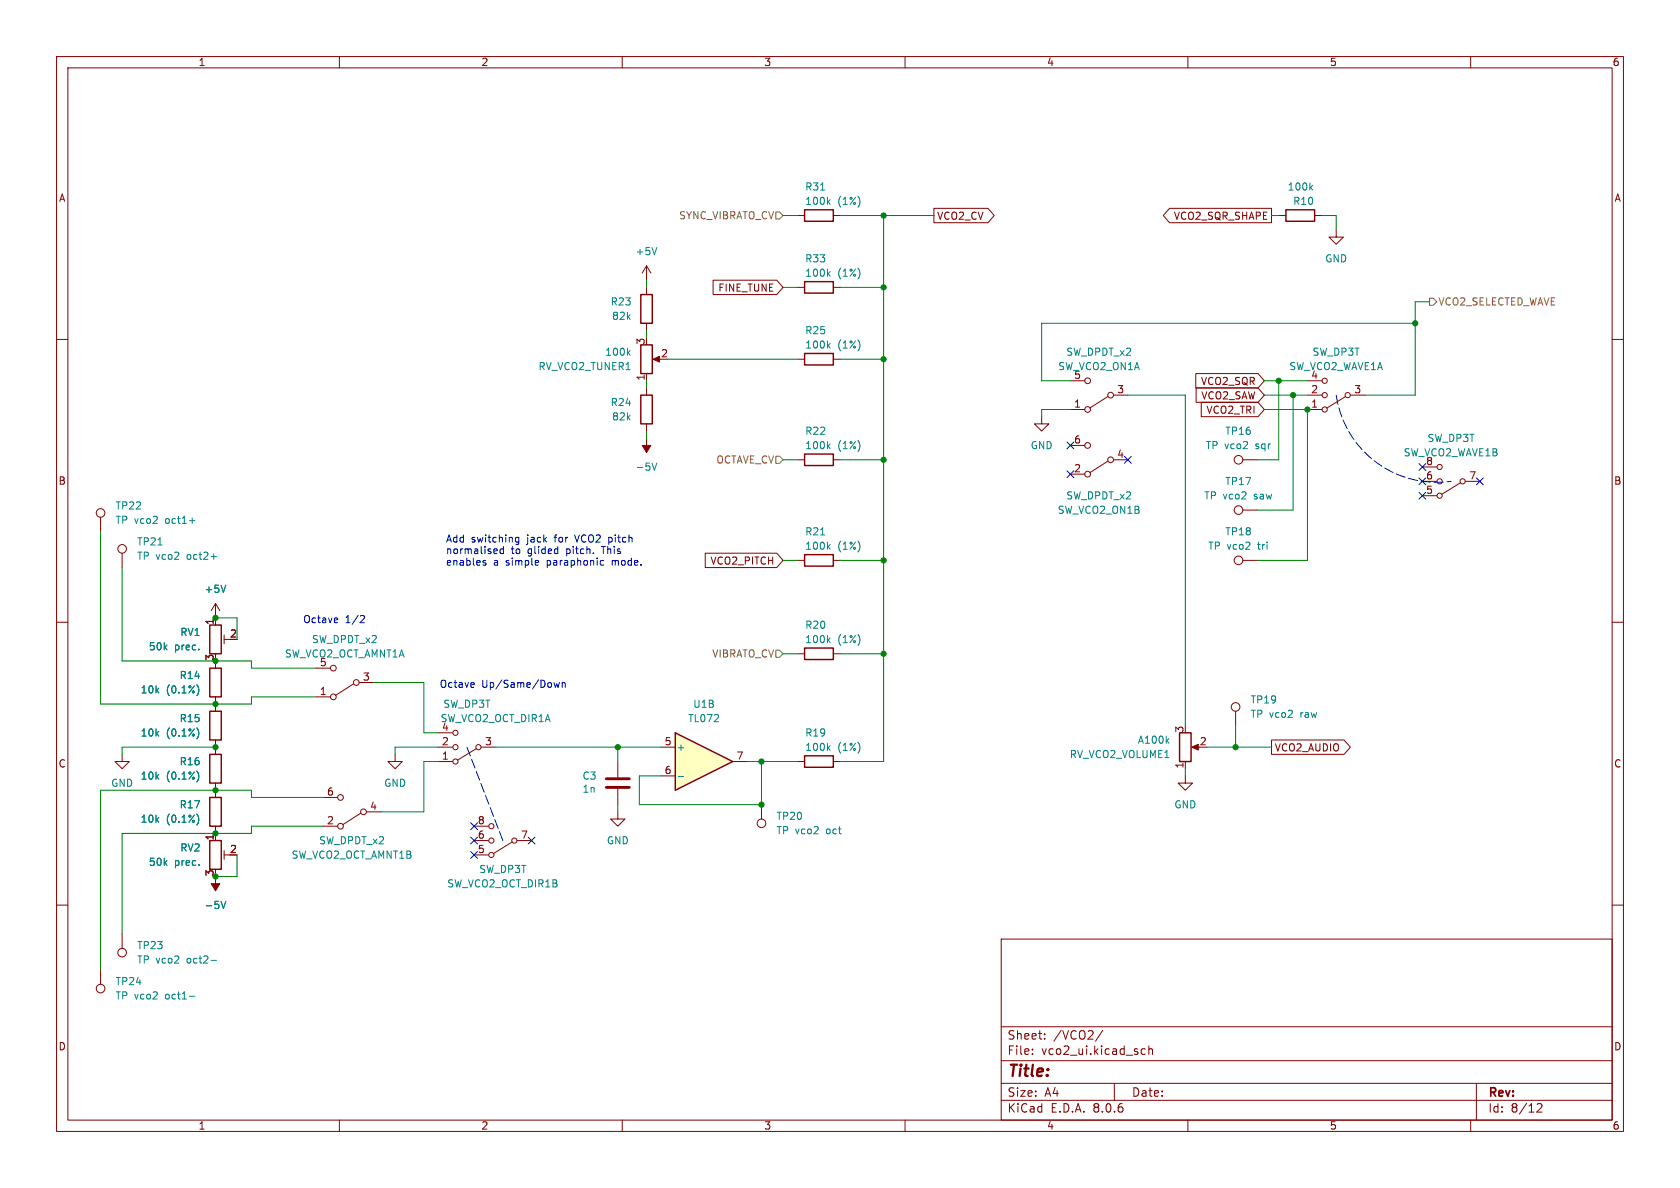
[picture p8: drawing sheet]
<svg xmlns="http://www.w3.org/2000/svg" width="297mm" height="210mm" viewBox="0 0 297 210" stroke-linecap="round" stroke-linejoin="round" font-family="sans-serif">
<g fill="none" stroke="#840000" stroke-width=".18">
<path d="M10 10h277v190h-277zM12 12h273v186h-273zM60 10v2M110 10v2M160 10v2M210 10v2M260 10v2M141 38.1h1.2M147.3 38.1h1.3M226.1 38.1h1.2M232.4 38.1h1.3M10 60h2"/>
<path d="M114.3 47v2.5M114.3 50.8v1.3M114.3 57.2v1.2M114.3 47l-.8 1.3M114.3 47l.8 1.3M236.2 40.6v1.3h1.3l-1.3 1.3-1.3-1.3h1.3M285 60h2M114.3 66v1.3M114.3 68.6v1.3M114.3 74.9v1.3M115.8 63.5h1M141 63.5h1.2"/>
<path d="M147.3 63.5h1.3M184.1 73.7v1.2h1.3l-1.3 1.3-1.2-1.3h1.2M189.2 72.4h2.6M189.2 67.3h2.6M189.2 78.7h2.6M195.8 70.1l-3.1 2M196.8 69.9h2.6M231.1 72.4h2.6M231.1 69.9h2.6M231.1 67.3h2.6M237.9 70.1l-3.3 2M238.8 69.9h2.5"/>
<path d="M17.8 91.4v2.6M21.6 97.8v2.5M141 99.1h1.2M141 81.3h1.2M147.3 99.1h1.3M147.3 81.3h1.3M189.2 83.8h2.6M195.8 81.5l-3.1 2.1M196.8 81.3h2.6M219.7 99.1h2.5M219.7 81.3h2.5M219.7 90.2h2.5"/>
<path d="M251.5 87.6h2.5M251.5 85.1h2.5M251.5 82.6h2.5M258.2 85.3l-3.3 2.1M259.1 85.1h2.5M10 110h2M38.1 106.7v3.8M38.1 116.8v1.3M38.1 106.7l-.8 1.3M38.1 106.7l.8 1.3M39.6 112.3v1.5M39.6 113h1"/>
<path d="M55.9 118.1h2.5M141 115.6h1.2M147.3 115.6h1.3M285 110h2M21.6 133.4v1.2h1.3l-1.3 1.3-1.3-1.3h1.3M38.1 123.2v2.5M38.1 130.8v2.6M38.1 138.4v2.6M55.9 123.2h2.5M62.5 120.9l-3.2 2M63.5 120.7h2.5M69.8 133.4v1.2h1.3l-1.3 1.3-1.2-1.3h1.2"/>
<path d="M77.5 132.1h2.5M77.5 134.6h2.5M77.5 129.5h2.5M84.2 132.3l-3.3 2.1M85.1 132.1h2.5M109.2 134.6v2.8M109.2 139.4v2.8M141 134.6h1.2M147.3 134.6h1.3M209.5 137.2v1.2h1.3l-1.3 1.3-1.2-1.3h1.2M209.5 134.6v1.3M211.1 132.1h1"/>
<path d="M218.4 125.7v2.6M10 160h2M38.1 146.1v2.5M39.6 150.4v1.5M39.6 151.1h1M57.1 146.1h2.6M57.1 141h2.6M63.8 143.8l-3.2 2M64.8 143.5h2.5M83.8 146.1h2.6M83.8 151.1h2.6M83.8 148.6h2.6"/>
<path d="M90.6 148.8l-3.4 2.1M91.4 148.6h2.6M109.2 143.5v1.3h1.3l-1.3 1.3-1.3-1.3h1.3M134.6 142.2v2.6M285 160h2M17.8 171.5v2.5M21.6 165.1v2.5M177 166h108v32h-108zM60 198v2M110 198v2M160 198v2M177 194.5h108"/>
<path d="M177 191.5h108M177 187.5h108M177 181.5h108M182.5 186.3v.1M182.5 185.5v.1M184.7 183.6v.1M184.7 182.8v.1M195 182.1l-1.3 2M197 191.5v3M201.7 186.1l.3 .3 .5-.1M202.5 185.5l-.5-.1-.3 .3M203.1 185.5l.2-.1 .4 .1v.9"/>
<path d="M203.1 184.9v1.5M210 198v2M260 198v2M261 191.5v6.5M271.7 195.2l.6-.1 .2 .1 .1 .3-.9 1.1h.9"/>
<circle cx="192.3" cy="78.7" r=".51"/>
<circle cx="192.3" cy="67.3" r=".51"/>
<circle cx="192.3" cy="72.4" r=".51"/>
<circle cx="196.3" cy="69.9" r=".51"/>
<circle cx="234.2" cy="69.9" r=".46"/>
<circle cx="234.2" cy="67.3" r=".46"/>
<circle cx="234.2" cy="72.4" r=".46"/>
<circle cx="238.3" cy="69.9" r=".46"/>
<circle cx="17.8" cy="90.7" r=".76"/>
<circle cx="21.6" cy="97" r=".76"/>
<circle cx="192.3" cy="83.8" r=".51"/>
<circle cx="196.3" cy="81.3" r=".51"/>
<circle cx="218.9" cy="90.2" r=".76"/>
<circle cx="218.9" cy="81.3" r=".76"/>
<circle cx="218.9" cy="99.1" r=".76"/>
<circle cx="254.5" cy="82.6" r=".46"/>
<circle cx="254.5" cy="85.1" r=".46"/>
<circle cx="254.5" cy="87.6" r=".46"/>
<circle cx="258.6" cy="85.1" r=".46"/>
<circle cx="58.9" cy="118.1" r=".51"/>
<circle cx="58.9" cy="123.2" r=".51"/>
<circle cx="63" cy="120.7" r=".51"/>
<circle cx="80.5" cy="132.1" r=".46"/>
<circle cx="80.5" cy="134.6" r=".46"/>
<circle cx="80.5" cy="129.5" r=".46"/>
<circle cx="84.6" cy="132.1" r=".46"/>
<circle cx="218.4" cy="125" r=".76"/>
<circle cx="60.2" cy="141" r=".51"/>
<circle cx="60.2" cy="146.1" r=".51"/>
<circle cx="64.3" cy="143.5" r=".51"/>
<circle cx="86.9" cy="146.1" r=".46"/>
<circle cx="86.9" cy="151.1" r=".46"/>
<circle cx="86.9" cy="148.6" r=".46"/>
<circle cx="90.9" cy="148.6" r=".46"/>
<circle cx="134.6" cy="145.5" r=".76"/>
<circle cx="17.8" cy="174.8" r=".76"/>
<circle cx="21.6" cy="168.4" r=".76"/>
</g>
<g fill="none" stroke="#840000" stroke-width=".25">
<path d="M142.2 37.1h5.1v2h-5.1zM227.3 37.1h5.1v2h-5.1zM113.3 52.1h2v5.1h-2zM113.3 69.9h2v5h-2zM113.3 61h2v5h-2zM142.2 62.5h5.1v2h-5.1zM142.2 98h5.1v2.1h-5.1zM142.2 80.3h5.1v2h-5.1zM37.1 110.5h2v5.1h-2zM37.1 118.1h2v5.1h-2zM142.2 114.6h5.1v2h-5.1zM37.1 125.7h2v5.1h-2z"/>
<path d="M37.1 133.4h2v5h-2zM142.2 133.6h5.1v2h-5.1zM208.5 129.5h2.1v5.1h-2.1zM37.1 141h2v5.1h-2zM37.1 148.6h2v5.1h-2z"/>
</g>
<g fill="none" stroke="#008484" stroke-width=".18">
<path d="M145.1 33.6h.7M146.4 35.7l.4 .4M146.8 35.3l-.5 .5M231.7 33.1l.4 .5M232.1 32.8l-.5 .4M116.1 43.8l-.4 1.2M111 62.3l.4 .5M111.4 62l-.5 .4M146.4 78.8l.4 .5M146.4 61.1l.4 .4M146.8 78.5l-.5 .5M146.8 60.7l-.5 .5"/>
<path d="M27.9 96.3h.8M33.5 92h1M37.3 98.4h1M115.3 81.9l.4 1.2 .4-1.2M145.1 94.6h.7M146.4 96.6l.4 .5M146.8 96.3l-.5 .4M39.9 103.4l-.4 1.3M146.4 113.1l.4 .5M146.8 112.8l-.5 .4M35.1 121.6v.8M35.1 129.2v.9"/>
<path d="M35.1 136.8v.9M146.4 132.2l.4 .5M146.8 131.8l-.5 .5M35.1 144.5v.8M39.1 159.3l.4 1.3 .4-1.3M33.5 176.1h1M37.3 169.8h1"/>
</g>
<g fill="#840000" stroke="#840000" stroke-width=".18">
<path d="M210.7 132.1l1.1-.5v1z"/>
<path d="M114.3 77.5v1.2h.8l-.8 1.3-.8-1.3h.8z"/>
<path d="M115.4 63.5l1.2-.5v1z"/>
<path d="M38.1 154.9v1.3h.8l-.8 1.3-.8-1.3h.8z"/>
</g>
<path d="M107.2 139.2h4.1M107.2 137.7h4.1" fill="none" stroke="#840000" stroke-width=".51"/>
<path d="M119.4 129.5l10.1 5.1-10.1 5.1z" fill="#ffffc2"/>
<path d="M142.2 49.8h5.1v2h-5.1zM119.4 129.5l10.1 5.1-10.1 5.1z" fill="none" stroke="#840000" stroke-width=".25"/>
<g fill="none" stroke="#840000" stroke-width=".18">
<path d="M165.1 36.8h9.6l1.1 1.3-1.1 1.3h-9.6zM206.8 36.8h18v2.6h-18l-1.1-1.3zM126.1 49.5h11.2l1.1 1.3-1.1 1.3h-11.2zM141 50.8h1.2M147.3 50.8h1.3M211.4 66h11l1.1 1.3-1.1 1.3h-11zM211.5 68.6h10.9l1.1 1.3-1.1 1.2h-10.9zM212.4 71.1h10l1.1 1.3-1.1 1.3h-10zM124.7 97.8h12.6l1.1 1.3-1.1 1.2h-12.6zM38.1 109.2v1.3M38.1 116.8v1.3M38.1 123.2v2.5"/>
<path d="M38.1 130.8v2.6M38.1 138.4v2.6M116.8 132.1h2.6M116.8 137.2h2.6M129.5 134.6h2.6M224.8 130.8h12.8l1.1 1.3-1.1 1.3h-12.8zM38.1 146.1v2.5"/>
</g>
<path d="M146.4 48.4l.4 .4M146.8 48l-.5 .5M39.9 103.4l-.4 1.3M35.1 136.8v.9M35.1 121.6v.8M35.1 129.2v.9M119.9 137.3h1M35.1 144.5v.8M39.1 159.3l.4 1.3 .4-1.3" fill="none" stroke="#008484" stroke-width=".18"/>
<path d="M137.2 37.5h.6l.6 .6-.6 .6h-.6zM252.7 52.7h.7l.6 .6-.6 .7h-.7zM137.2 80.6h.6l.6 .7-.6 .6h-.6zM137.2 114.9h.6l.6 .7-.6 .6h-.6z" fill="none" stroke="#848400" stroke-width=".18"/>
<g fill="none" stroke="#0000c2" stroke-width=".18">
<path d="M85.4 99.4l.5 .2v.1l-.2 .2h-.3M85.4 99.1h.5M87.9 97.1v.2l-.6 .1M89 96.6v1.3M89 97.1l-.4-.1-.2 .3 .1 .5h.5M91.2 96.2l.1 .1M91.7 95v1l-.2 .3M91.7 95h-.3l-.3 .2 .1 .6h.5M95.2 99.1v.3l-.6 .1M101.6 94.6l.4 1.2M106.2 99.9h.5M106.2 99.1h.5"/>
<path d="M107.6 95v1.3M107.6 95.8h.1M107.7 95h-.1M59.7 109.3v.2l-.6 .2M63.9 108.8l.4 .1 .1 .3-.8 .9h.8M83.8 120.7v.3l-.6 .1M97.9 120.7l.3 .8 .2-.6 .3 .6 .2-.8M99.4 120.7v.8M99.4 120.8l.2-.1h.3v.8"/>
</g>
<path d="M236.2 69.9a18 18 0 0 0 20.3 15.2M82.5 132.1l6.4 16.5" fill="none" stroke="#0000c2" stroke-width=".18" stroke-dasharray="1.7 .6"/>
<g fill="none" stroke="#008400" stroke-width=".18">
<path d="M138.4 38.1h2.6M148.6 38.1h16.5M156.2 38.1v96.5h-7.6M224.8 38.1h1.3M233.7 38.1h2.5v2.5M114.3 49.5v1.3M114.3 58.4v1.3M138.4 50.8h2.6M148.6 50.8h7.6M250.2 57.2h-66.1v10.1h5.1M252.7 53.3h-2.5v16.6h-8.9M114.3 67.3v1.3"/>
<path d="M114.3 76.2v1.3M118.1 63.5h22.9M148.6 63.5h7.6M189.2 72.4h-5.1v1.3M199.4 69.9h10.1v58.4M223.5 72.4h7.6v26.7h-8.9M223.5 69.9h7.6M223.5 67.3h7.6M226.1 67.3v14h-3.9M228.6 69.9v20.3h-6.4M17.8 94v30.5h26.6v-1.3h11.5M138.4 81.3h2.6"/>
<path d="M138.4 99.1h2.6M148.6 81.3h7.6M148.6 99.1h7.6M21.6 100.3v16.5h22.8v1.3h11.5M38.1 109.2h3.8v3.8M138.4 115.6h2.6M148.6 115.6h7.6M38.1 132.1h-16.5v1.3M66 120.7h8.9v8.8h2.6M77.5 134.6h-2.6v8.9h-7.6M77.5 132.1h-7.7v1.3M87.6 132.1h29.2"/>
<path d="M109.2 132.1v2.5M132.1 134.6h8.9M134.6 134.6v7.6h-21.6v-5h3.8M209.5 135.9v1.3M213.4 132.1h11.4M218.4 128.3v3.8M41.9 151.1v3.8h-3.8M57.1 141h-12.7v-1.3h-26.6v31.8M57.1 146.1h-12.7v1.2h-22.8v17.8M109.2 142.2v1.3"/>
</g>
<g fill="none" stroke="#000084" stroke-width=".18">
<path d="M188.6 78.1l1.2 1.2M189.8 78.1l-1.2 1.2M188.6 83.2l1.2 1.2M189.8 83.2l-1.2 1.2M198.8 80.7l1.2 1.2M200 80.7l-1.2 1.2M250.9 87l1.2 1.2M250.9 84.5l1.2 1.2M250.9 81.9l1.2 1.3M252.1 87l-1.2 1.2M252.1 84.5l-1.2 1.2M252.1 81.9l-1.2 1.3"/>
<path d="M261 84.5l1.2 1.2M262.2 84.5l-1.2 1.2M83.2 148l1.2 1.2M83.2 145.4l1.2 1.3M83.2 150.5l1.2 1.2M84.4 148l-1.2 1.2M84.4 145.4l-1.2 1.3M84.4 150.5l-1.2 1.2M93.4 148l1.2 1.2M94.6 148l-1.2 1.2"/>
</g>
<g fill="#008400" stroke="#008400" stroke-width=".18">
<circle cx="231.1" cy="72.4" r=".46"/>
<circle cx="228.6" cy="69.9" r=".46"/>
<circle cx="250.2" cy="57.2" r=".46"/>
<circle cx="226.1" cy="67.3" r=".46"/>
<circle cx="109.2" cy="132.1" r=".46"/>
<circle cx="134.6" cy="142.2" r=".46"/>
<circle cx="156.2" cy="81.3" r=".46"/>
<circle cx="156.2" cy="99.1" r=".46"/>
<circle cx="156.2" cy="63.5" r=".46"/>
<circle cx="134.6" cy="134.6" r=".46"/>
<circle cx="156.2" cy="115.6" r=".46"/>
<circle cx="156.2" cy="50.8" r=".46"/>
<circle cx="156.2" cy="38.1" r=".46"/>
<circle cx="38.1" cy="154.9" r=".46"/>
<circle cx="38.1" cy="147.3" r=".46"/>
<circle cx="38.1" cy="139.7" r=".46"/>
<circle cx="218.4" cy="132.1" r=".46"/>
<circle cx="38.1" cy="124.5" r=".46"/>
<circle cx="38.1" cy="132.1" r=".46"/>
<circle cx="38.1" cy="116.8" r=".46"/>
<circle cx="38.1" cy="109.2" r=".46"/>
</g>
<text font-size="2.8" fill="#840000" x="178" y="190.9">Title:</text>
<g font-size="2.1" fill="#840000">
<text x="178" y="184">Sheet:</text>
<text x="186.2" y="184">/VCO2/</text>
<text x="178" y="186.7">File:</text>
<text x="184.1" y="186.7">vco2_ui.kicad_sch</text>
<text x="178" y="196.9">KiCad</text>
<text x="178" y="194.1">Size:</text>
<text x="184.7" y="194.1">A4</text>
<text x="185.7" y="196.9">E.D.A.</text>
<text x="193.3" y="196.9">8.0.6</text>
<text x="200" y="194.1">Date:</text>
<text x="263" y="194.3">Rev:</text>
<text x="263" y="196.9">Id:</text>
<text x="267.1" y="196.9">8/12</text>
</g>
<g font-size="1.8" fill="#840000">
<text x="35" y="11.9">1</text>
<text x="85" y="11.9">2</text>
<text x="135" y="11.9">3</text>
<text x="185" y="11.9">4</text>
<text x="235" y="11.9">5</text>
<text x="285" y="11.9">6</text>
<text x="10.3" y="35.9">A</text>
<text x="285.3" y="35.9">A</text>
<text x="165.6" y="39.1">VCO2_CV</text>
<text x="207.4" y="39.1">VCO2_SQR_SHAPE</text>
<text x="126.9" y="51.8">FINE_TUNE</text>
<text x="114" y="61" transform="rotate(-90 114 61)">3</text>
<text x="116.8" y="63.2">2</text>
<text x="114" y="67.4" transform="rotate(-90 114 67.4)">1</text>
<text x="197.4" y="69.6">3</text>
<text x="212.2" y="68.3">VCO2_SQR</text>
<text x="212.3" y="70.8">VCO2_SAW</text>
<text x="231.7" y="69.6">2</text>
<text x="231.7" y="67.1">4</text>
<text x="239.3" y="69.6">3</text>
<text x="189.8" y="72.1">1</text>
<text x="213.2" y="73.3">VCO2_TRI</text>
<text x="231.7" y="72.1">1</text>
<text x="189.8" y="83.6">2</text>
<text x="189.8" y="78.5">6</text>
<text x="197.4" y="81">4</text>
<text x="10.3" y="85.9">B</text>
<text x="252" y="87.4">5</text>
<text x="252" y="84.8">6</text>
<text x="259.6" y="84.8">7</text>
<text x="285.3" y="85.9">B</text>
<text x="125.5" y="100">VCO2_PITCH</text>
<text x="37.8" y="110.6" transform="rotate(-90 37.8 110.6)">1</text>
<text x="40.6" y="112.8">2</text>
<text x="37.8" y="116.9" transform="rotate(-90 37.8 116.9)">3</text>
<text x="56.4" y="122.9">1</text>
<text x="64.1" y="120.4">3</text>
<text x="78" y="131.8">2</text>
<text x="85.7" y="131.8">3</text>
<text x="117.4" y="131.8">5</text>
<text x="209.3" y="129.6" transform="rotate(-90 209.3 129.6)">3</text>
<text x="212" y="131.8">2</text>
<text x="10.3" y="135.9">C</text>
<text x="78" y="134.4">1</text>
<text x="117.4" y="136.9">6</text>
<text x="130.1" y="134.4">7</text>
<text x="209.3" y="136" transform="rotate(-90 209.3 136)">1</text>
<text x="225.3" y="133">VCO2_AUDIO</text>
<text x="285.3" y="135.9">C</text>
<text x="57.7" y="140.7">6</text>
<text x="65.3" y="143.3">4</text>
<text x="37.8" y="148.7" transform="rotate(-90 37.8 148.7)">1</text>
<text x="57.7" y="145.8">2</text>
<text x="84.4" y="148.3">6</text>
<text x="84.4" y="145.8">8</text>
<text x="92" y="148.3">7</text>
<text x="37.8" y="155" transform="rotate(-90 37.8 155)">3</text>
<text x="40.6" y="150.9">2</text>
<text x="84.4" y="150.9">5</text>
<text x="10.3" y="185.9">D</text>
<text x="285.3" y="185.9">D</text>
<text x="35" y="199.9">1</text>
<text x="85" y="199.9">2</text>
<text x="135" y="199.9">3</text>
<text x="185" y="199.9">4</text>
<text x="235" y="199.9">5</text>
<text x="285" y="199.9">6</text>
</g>
<g font-size="1.8" fill="#008484">
<text x="142.2" y="33.9">R31</text>
<text x="227.5" y="33.9">100k</text>
<text x="142.2" y="36.4">100k</text>
<text x="148.1" y="36.4">(1%)</text>
<text x="228.5" y="36.4">R10</text>
<text x="112.3" y="45.3">+5V</text>
<text x="142.2" y="46.6">R33</text>
<text x="234.2" y="46.6">GND</text>
<text x="142.2" y="49.1">100k</text>
<text x="148.1" y="49.1">(1%)</text>
<text x="107.9" y="54.2">R23</text>
<text x="108.1" y="56.7">82k</text>
<text x="142.2" y="59.3">R25</text>
<text x="95.1" y="65.6">RV_VCO2_TUNER1</text>
<text x="106.9" y="63.1">100k</text>
<text x="142.2" y="61.8">100k</text>
<text x="148.1" y="61.8">(1%)</text>
<text x="187" y="65.6">SW_VCO2_ON1A</text>
<text x="188.4" y="63.1">SW_DPDT_x2</text>
<text x="227.8" y="65.6">SW_VCO2_WAVE1A</text>
<text x="231.9" y="63.1">SW_DP3T</text>
<text x="107.9" y="72">R24</text>
<text x="189.8" y="67.1">5</text>
<text x="108.1" y="74.5">82k</text>
<text x="142.2" y="77.1">R22</text>
<text x="216.5" y="77.1">TP16</text>
<text x="112.3" y="83.4">-5V</text>
<text x="142.2" y="79.6">100k</text>
<text x="148.1" y="79.6">(1%)</text>
<text x="182.1" y="79.6">GND</text>
<text x="213.1" y="79.6">TP vco2</text>
<text x="222.1" y="79.6">sqr</text>
<text x="248.1" y="80.9">SW_VCO2_WAVE1B</text>
<text x="252" y="82.3">8</text>
<text x="252.3" y="78.3">SW_DP3T</text>
<text x="188.4" y="88.5">SW_DPDT_x2</text>
<text x="212.8" y="88.5">TP vco2</text>
<text x="216.5" y="86">TP17</text>
<text x="221.8" y="88.5">saw</text>
<text x="20.3" y="92.8">TP vco2</text>
<text x="20.3" y="90.3">TP22</text>
<text x="29.3" y="92.8">oct1+</text>
<text x="142.2" y="94.8">R21</text>
<text x="186.9" y="91">SW_VCO2_ON1B</text>
<text x="216.5" y="94.8">TP18</text>
<text x="24.1" y="99.2">TP vco2</text>
<text x="24.1" y="96.6">TP21</text>
<text x="33.1" y="99.2">oct2+</text>
<text x="142.2" y="97.4">100k</text>
<text x="148.1" y="97.4">(1%)</text>
<text x="213.5" y="97.4">TP vco2</text>
<text x="222.5" y="97.4">tri</text>
<text x="36.1" y="105">+5V</text>
<text x="31.8" y="112.6">RV1</text>
<text x="55.1" y="113.9">SW_DPDT_x2</text>
<text x="142.2" y="113.9">100k</text>
<text x="142.2" y="111.4">R20</text>
<text x="148.1" y="113.9">(1%)</text>
<text x="26.2" y="115.2">50k</text>
<text x="30.8" y="115.2">prec.</text>
<text x="50.3" y="116.4">SW_VCO2_OCT_AMNT1A</text>
<text x="56.4" y="117.9">5</text>
<text x="24.8" y="122.8">10k</text>
<text x="29.4" y="122.8">(0.1%)</text>
<text x="31.7" y="120.2">R14</text>
<text x="78.3" y="125.3">SW_DP3T</text>
<text x="122.5" y="125.3">U1B</text>
<text x="221" y="124.6">TP19</text>
<text x="24.8" y="130.4">10k</text>
<text x="29.4" y="130.4">(0.1%)</text>
<text x="31.7" y="127.9">R15</text>
<text x="77.8" y="127.9">SW_VCO2_OCT_DIR1A</text>
<text x="78" y="129.3">4</text>
<text x="121.5" y="127.9">TL072</text>
<text x="142.2" y="130.4">R19</text>
<text x="201.1" y="131.7">A100k</text>
<text x="221" y="127.1">TP vco2</text>
<text x="230" y="127.1">raw</text>
<text x="31.7" y="135.5">R16</text>
<text x="119.5" y="132.9">+</text>
<text x="142.2" y="132.9">100k</text>
<text x="148.1" y="132.9">(1%)</text>
<text x="189" y="134.2">RV_VCO2_VOLUME1</text>
<text x="19.6" y="139.3">GND</text>
<text x="24.8" y="138">10k</text>
<text x="29.4" y="138">(0.1%)</text>
<text x="31.7" y="143.1">R17</text>
<text x="67.8" y="139.3">GND</text>
<text x="102.9" y="138">C3</text>
<text x="102.9" y="140.3">1n</text>
<text x="207.5" y="143.1">GND</text>
<text x="24.8" y="145.6">10k</text>
<text x="29.4" y="145.6">(0.1%)</text>
<text x="56.3" y="149.5">SW_DPDT_x2</text>
<text x="107.2" y="149.5">GND</text>
<text x="137.2" y="145.1">TP20</text>
<text x="137.2" y="147.7">TP vco2</text>
<text x="146.2" y="147.7">oct</text>
<text x="26.2" y="153.3">50k</text>
<text x="30.8" y="153.3">prec.</text>
<text x="31.8" y="150.7">RV2</text>
<text x="51.5" y="152">SW_VCO2_OCT_AMNT1B</text>
<text x="84.6" y="154.5">SW_DP3T</text>
<text x="36.1" y="160.9">-5V</text>
<text x="79" y="157.1">SW_VCO2_OCT_DIR1B</text>
<text x="24.1" y="168">TP23</text>
<text x="24.1" y="170.5">TP vco2</text>
<text x="33.1" y="170.5">oct2-</text>
<text x="20.3" y="176.9">TP vco2</text>
<text x="20.3" y="174.3">TP24</text>
<text x="29.3" y="176.9">oct1-</text>
</g>
<g font-size="1.8" fill="#848400">
<text x="120" y="39">SYNC_VIBRATO_CV</text>
<text x="254.2" y="54.2">VCO2_SELECTED_WAVE</text>
<text x="126.5" y="82.1">OCTAVE_CV</text>
<text x="125.8" y="116.4">VIBRATO_CV</text>
</g>
<g font-size="1.8" fill="#0000c2">
<text x="78.7" y="96">Add</text>
<text x="83.3" y="96">switching</text>
<text x="93.3" y="96">jack</text>
<text x="98.3" y="96">for</text>
<text x="102.2" y="96">VCO2</text>
<text x="108.2" y="96">pitch</text>
<text x="78.7" y="98">normalised</text>
<text x="78.7" y="100.1">enables</text>
<text x="87.2" y="100.1">a</text>
<text x="89.5" y="100.1">simple</text>
<text x="90.4" y="98">to</text>
<text x="93.4" y="98">glided</text>
<text x="96.9" y="100.1">paraphonic</text>
<text x="100.4" y="98">pitch.</text>
<text x="106.9" y="98">This</text>
<text x="108.6" y="100.1">mode.</text>
<text x="53.5" y="110.2">Octave</text>
<text x="61" y="110.2">1/2</text>
<text x="77.6" y="121.7">Octave</text>
<text x="85.2" y="121.7">Up/Same/Down</text>
</g>
</svg>
